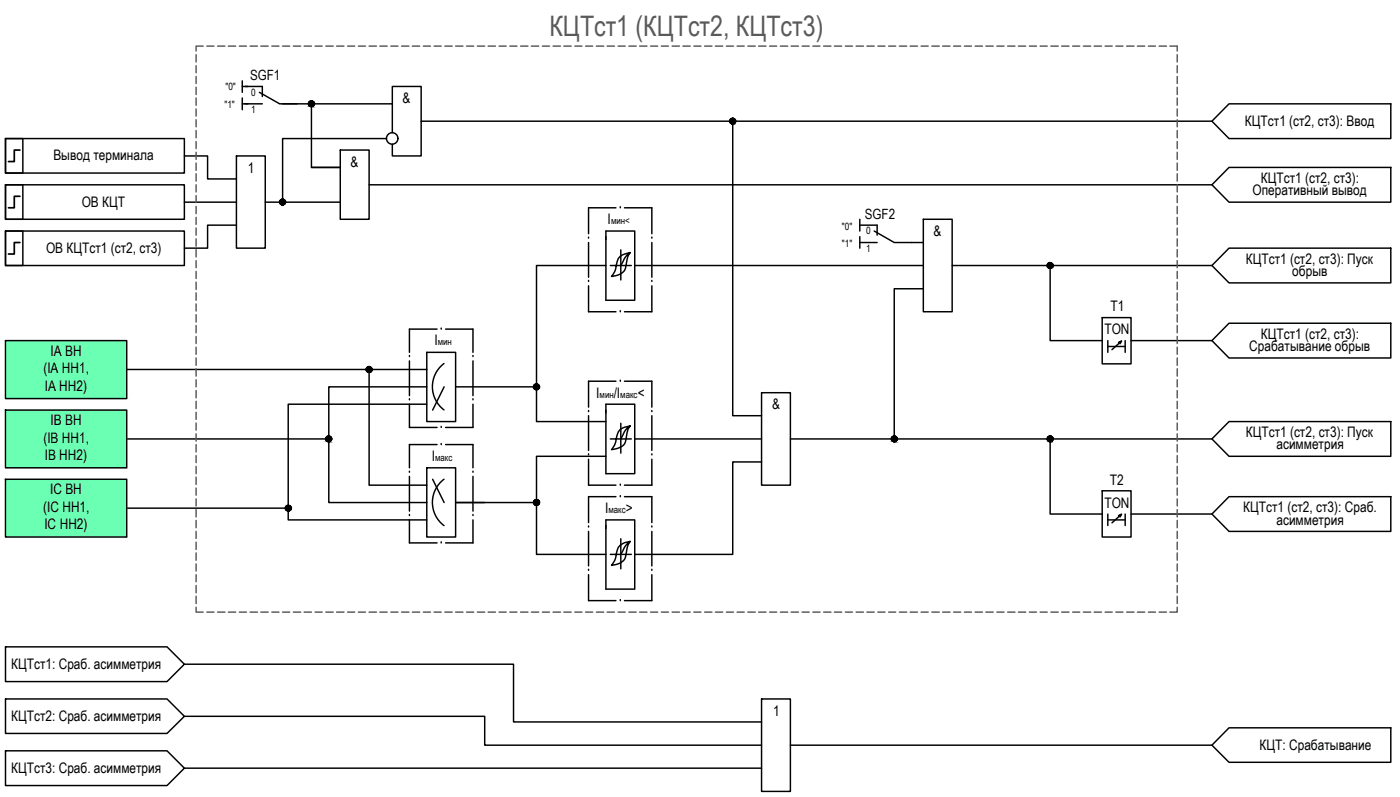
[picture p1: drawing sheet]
<svg xmlns="http://www.w3.org/2000/svg" width="243mm" height="138mm" viewBox="0 0 243 138" stroke-linecap="round" stroke-linejoin="round" font-family="sans-serif">
<!-- layer: 0 -->
<g fill="#6bffb3" stroke="#6bffb3" stroke-width=".17">
<path d="M1 58.9l20.9 10.1v-10.1zM1 58.9l20.9 10.1h-20.9z"/>
<path d="M1 71l20.9 10v-10zM1 71l20.9 10h-20.9z"/>
<path d="M1 83l20.9 9.9v-9.9zM1 83l20.9 9.9h-20.9z"/>
</g>
<g fill="none" stroke="#000" stroke-width=".25">
<path d="M42.4 15h3v1.7M42.4 18h3M44.9 16l3.6 2h3M212.9 18h28v6h-28l-2.9-3zM58.9 26h5v12h-5zM68 23v-8h5v12h-5v-2M106.7 36h-4.7v4.4M107.5 36h.1M108.2 36h4.7v4.4M148.9 39h3.1v1.7M148.9 38v2M151.4 40l3.5 2h3"/>
<path d="M212.9 29h28v6h-28l-2.9-3zM75.7 57h-4.8v4M76.4 57h.1M77.2 57h4.7v4M102 48.7h.1M102 41.2h.1M102 42v6M102 49.5v4.5h4.7M105 41v11h5v-12h-5v1.5M107.5 54h.1M107.5 43.2v5.3M107.5 46h1.9"/>
<path d="M109.2 43.7a5.7 5.7 0 0 0-.8 2.8 2.56 2.56 0 0 1-2.5 1.4 5 5 0 0 0 1.1-2.8 1.7 1.7 0 0 1 1.2-1.1l1-.3a3.4 3.4 0 0 0-1.3 1.7l-.4 .6h-1.8M112.9 48.7h.1M112.9 41.2h.1M112.9 42v6M112.9 49.5v4.5h-4.7M148.9 42h3.1M148.9 41v1.9M212.9 42.9h28v6.1h-28l-2.9-3zM212.9 55.9h28v6.1h-28l-2.9-3.1zM21.9 63.9h52M70.9 69.2h.1M70.9 61.7h.1"/>
<path d="M70.9 62.5v6M70.9 70v4h4.8M75.7 76.9h-4.8v4.1M76.4 76.9h.1M76.4 74h.1M77.2 76.9h4.7v4.1M81.9 69.2h.1M81.9 61.7h.1M81.9 62.5v6M81.9 70v4h-4.7M102 78.7h.1M102 71.2h.1"/>
<path d="M102 71.9v6.1M102 79.5v4.5h4.7M105 71v11h5v-12h-5v1.5M106.7 66h-4.7v4.5M107.5 66h.1M107.5 73.3v5.1M107.5 76h1.9M108.2 66h4.7v4.5M109.2 73.7a5.7 5.7 0 0 0-.8 2.8 2.63 2.63 0 0 1-2.5 1.3 5.1 5.1 0 0 0 1.1-2.6 1.66 1.66 0 0 1 1.2-1.3l1-.2a3 3 0 0 0-1.3 1.6l-.4 .7h-1.8M112.9 78.7h.1M112.9 71.2h.1M112.9 71.9v6.1"/>
<path d="M112.9 79.5v4.5h-4.7M212.9 73h28v6h-28l-2.9-3zM70.9 89.2h.1M70.9 81.7h.1M70.9 82.4v6.1M70.9 90v4h4.8M76.4 94h.1M81.9 89.2h.1M81.9 81.7h.1M81.9 82.4v6.1M81.9 90v4h-4.7M102 98.7h.1"/>
<path d="M102 91.2h.1M102 92v5.9M102 99.5v4.4h4.7M105 91v11h5v-12h-5v1.5M106.7 86h-4.7v4.4M107.5 84h.1M107.5 86h.1M107.5 93.2v5.2M107.5 95.9h1.9M108.2 86h4.7v4.4M109.2 93.7a5.7 5.7 0 0 0-.8 2.8 2.56 2.56 0 0 1-2.5 1.4 5 5 0 0 0 1.1-2.8 2.17 2.17 0 0 1 2.2-1.4 3.4 3.4 0 0 0-1.3 1.7l-.4 .5h-1.8M112.9 98.7h.1"/>
<path d="M112.9 91.2h.1M112.9 92v5.9M112.9 99.5v4.4h-4.7M212.9 86h28v6h-28l-2.9-3zM1 112h27.9l3 3-3 3h-27.9zM107.5 103.9h.1M1 121h27.9l3 3-3 2.9h-27.9zM1 129.9h27.9l3 3-3 3.1h-27.9zM212.9 126h28v5.9h-28l-2.9-2.9z"/>
<circle cx="53.9" cy="17.9" r=".49"/>
<circle cx="48.9" cy="35" r=".49"/>
<circle cx="67.9" cy="24" r=".99"/>
<circle cx="126.9" cy="21" r=".49"/>
<circle cx="181.9" cy="45.9" r=".49"/>
<circle cx="56.9" cy="75.9" r=".49"/>
<circle cx="63.9" cy="63.9" r=".49"/>
<circle cx="92.9" cy="66.9" r=".49"/>
<circle cx="154.9" cy="75.9" r=".49"/>
<circle cx="181.9" cy="75.9" r=".49"/>
<circle cx="49.9" cy="87.9" r=".49"/>
<circle cx="92.9" cy="87" r=".49"/>
</g>
<!-- layer: 0 -->
<g fill="none" stroke="#000" stroke-width=".25">
<path d="M42 18h.9M42 14v2M42 17v2M42 15h.9M49 18h5v11h4.9h-4.9M54 18h14M1 40h3v6h-3zM1 40h30.9v6h-30.9zM1 32h3v6h-3zM1 32h30.9v6h-30.9zM1 24h3v6h-3zM1 24h30.9v6h-30.9z"/>
<path d="M31.9 27h4.1v4h5M31.9 35h9.1M41 27h5v15.9h-5zM41 39h-5v3.9h-4.1M46 35h12.9M63.9 32h146.1M67 24h-18v11M73 21h137M126.9 21v50.9h5M160 38h5v16h-5zM1 58.9h20.9v10.1h-20.9zM105 46h-12.1v21"/>
<path d="M110 46h50M157.9 42h2.1M160 50h-5.1v26h-18M165 46h45M181.9 46v12.9h9M190.9 55h5v8h-5zM191.9 58.9v2.1M191.9 60h3M193.8 59.2l.5-.2-1.7 1.5M194.3 59l-.3 .5M194.9 58.9v2.1M195.9 58.9h14.1"/>
<path d="M1 71h20.9v10h-20.9zM57 76v11h16.9M63.9 63.9v20.1h10M73.9 61h5v12h-5zM73.9 67h-16.9v9h-35.1M73.9 70h-24v17.9h-28M76.9 62.9a5 5 0 0 0 0 8M76.9 67l-1.9 4M78.9 67h14v6h12.1M105 79h-12.1v8h-14h5.1M110 76h21.9M131.9 68h5v16h-5z"/>
<path d="M131.9 79.9h-5v16h-16.9M154.9 76h55.1M181.9 76v13h9M1 83h20.9v9.9h-20.9zM49.9 87.9v2.1h24M73.9 81h5v11.9h-5zM75 83l1.9 4M76.9 82.9a5 5 0 0 0 0 8.1M92.9 87v8.9h12.1M190.9 84.9h5v8h-5zM191.9 89v2M191.9 90h3"/>
<path d="M193.8 89.2l.5-.2-1.7 1.5M194.3 89l-.3 .5M194.9 89v2M195.9 89h14.1M31.9 115h57.1v9.9h42.9M31.9 124h52.1v5h47.9M31.9 132.9h100M131.9 121h5v16h-5zM136.9 129h73.1"/>
</g>
<g fill="#000" stroke="#000" stroke-width=".17">
<path d="M53.8 18.4h.3zM53.9 17.5h.1zM48.6 35.3h.7zM48.6 34.6h.7zM48.8 35.5h.3zM48.9 34.5h.1zM126.9 21.4h.2zM126.9 20.5h.1zM181.5 46.3h.8zM181.8 45.5h.2zM56.6 76.3h.7zM56.8 76.4h.3z"/>
<path d="M56.9 75.5h.1zM63.9 63.5h.1zM92.6 67.3h.7zM92.9 66.5l.1-.1zM154.8 76.4h.2zM154.9 75.5h.1zM181.8 76.4h.3zM181.8 75.5h.2zM49.8 88.5h.3zM49.9 87.5h.1zM92.6 86.6h.7zM92.9 86.5h.1z"/>
<path d="M53.9 17.5h.2zM53.9 17.5h.2z"/>
<path d="M53.9 18.5h.1zM53.8 18.4l.2 .1z"/>
<path d="M53.8 17.5h.3zM53.8 17.5h.3z"/>
<path d="M53.8 17.5h.4zM53.7 17.5h.5z"/>
<path d="M53.8 18.4h.3zM53.8 18.4h.3z"/>
<path d="M53.7 17.5h.5zM53.7 17.5h.5z"/>
<path d="M53.7 18.4h.5zM53.7 18.4h.4z"/>
<path d="M53.7 17.5h.6zM53.7 17.5h.6z"/>
<path d="M53.7 18.4h.5zM53.7 18.4h.5z"/>
<path d="M53.7 17.5l.6 .1zM53.7 17.5l.6 .1z"/>
<path d="M53.7 18.4h.6zM53.7 18.4h.5z"/>
<path d="M53.6 17.6h.7zM53.6 17.6h.7z"/>
<path d="M53.6 18.4h.7zM53.6 18.4h.7z"/>
<path d="M53.6 17.6l.7 .1zM53.6 17.6l.7 .1z"/>
<path d="M53.6 17.7h.8zM53.6 17.7h.8z"/>
<path d="M53.6 18.3h.7zM53.6 18.3h.7z"/>
<path d="M53.6 18.3h.7zM53.6 18.3l.7 .1z"/>
<path d="M53.5 17.7l.9 .1zM53.5 17.7l.9 .1z"/>
<path d="M53.5 17.8h.9zM53.5 17.8h.9z"/>
<path d="M53.5 18.2h.9zM53.5 18.2h.9z"/>
<path d="M53.5 18.2h.9zM53.5 18.2l.8 .1z"/>
<path d="M53.5 17.8h.9zM53.5 17.8h.9z"/>
<path d="M53.5 17.8l1 .1zM53.5 17.8l1 .1z"/>
<path d="M53.5 18.1h.9zM53.5 18.1h.9z"/>
<path d="M53.5 18.1h.9zM53.5 18.1l.9 .1z"/>
<path d="M53.4 17.9h1.1zM53.4 17.9h1.1z"/>
<path d="M53.4 17.9l1.1 .1zM53.4 17.9l1.1 .1z"/>
<path d="M53.4 18h1.1zM53.4 18h1.1z"/>
<path d="M53.4 18l1.1 .1zM53.4 18l1.1 .1z"/>
<path d="M53.4 18.1h1.1zM53.4 18.1h1z"/>
<path d="M48.8 35.5h.2zM48.9 35.5h.1z"/>
<path d="M48.9 34.5h.2zM48.8 34.5h.3z"/>
<path d="M48.8 34.5h.3zM48.8 34.5h.3z"/>
<path d="M48.8 34.5h.4zM48.8 34.5h.4z"/>
<path d="M48.8 35.5h.3zM48.8 35.5h.3z"/>
<path d="M48.7 34.5h.5zM48.7 34.5h.5z"/>
<path d="M48.7 35.4h.5zM48.7 35.4l.4 .1z"/>
<path d="M48.7 34.5l.6 .1zM48.7 34.5l.6 .1z"/>
<path d="M48.7 35.4h.5zM48.7 35.4h.5z"/>
<path d="M48.7 34.6h.6zM48.7 34.6h.6zM48.6 34.6h.7z"/>
<path d="M48.7 35.4h.6zM48.7 35.4h.5z"/>
<path d="M48.6 34.6h.7zM48.6 34.6h.7z"/>
<path d="M48.6 35.3h.7zM48.6 35.3l.7 .1z"/>
<path d="M48.6 34.6l.8 .1zM48.6 34.6l.8 .1z"/>
<path d="M48.6 35.3h.7zM48.6 35.3h.7zM48.6 35.3h.7z"/>
<path d="M48.5 34.7h.9zM48.5 34.7h.9z"/>
<path d="M48.5 34.7l.9 .1zM48.5 34.7l.9 .1z"/>
<path d="M48.5 35.2h.9zM48.5 35.2h.9z"/>
<path d="M48.5 35.2h.9zM48.5 35.2l.8 .1z"/>
<path d="M48.5 34.8h.9zM48.5 34.8h.9z"/>
<path d="M48.5 34.8l.9 .1zM48.5 34.8l.9 .1z"/>
<path d="M48.5 34.9h1zM48.5 34.9h1z"/>
<path d="M48.5 35.1h.9zM48.5 35.1h.9z"/>
<path d="M48.5 35.1l.9 .1zM48.5 35.1l.9 .1z"/>
<path d="M48.5 35.2h.9zM48.5 35.2h.9z"/>
<path d="M48.5 34.9l1 .1zM48.5 34.9l1 .1z"/>
<path d="M48.5 35h1zM48.5 35h1z"/>
<path d="M48.5 35h1zM48.5 35l.9 .1z"/>
<path d="M126.9 21.5h.1zM126.9 21.4l.1 .1z"/>
<path d="M126.9 20.5h.2zM126.9 20.5h.2z"/>
<path d="M126.9 20.5h.2zM126.8 20.5h.3z"/>
<path d="M126.8 20.5h.3zM126.7 20.5h.4z"/>
<path d="M126.8 21.4h.3zM126.8 21.4h.3z"/>
<path d="M126.7 20.5l.5 .1zM126.7 20.5l.5 .1z"/>
<path d="M126.7 21.4h.4zM126.7 21.4h.4z"/>
<path d="M126.7 20.6h.5zM126.6 20.6h.6z"/>
<path d="M126.7 21.4h.5zM126.7 21.4h.4z"/>
<path d="M126.6 20.6h.7zM126.6 20.6h.7z"/>
<path d="M126.6 21.4h.6zM126.6 21.4h.6z"/>
<path d="M126.6 20.6h.7zM126.6 20.6h.7z"/>
<path d="M126.6 21.4h.7zM126.6 21.4h.6z"/>
<path d="M126.6 20.6l.7 .1zM126.6 20.6l.7 .1z"/>
<path d="M126.6 20.7h.8zM126.5 20.7h.9z"/>
<path d="M126.6 21.3h.7zM126.6 21.3h.7z"/>
<path d="M126.6 21.3h.7zM126.6 21.3l.7 .1z"/>
<path d="M126.5 20.7h.9zM126.5 20.7h.9z"/>
<path d="M126.5 21.2h.9zM126.5 21.2l.8 .1z"/>
<path d="M126.5 20.7l.9 .1zM126.5 20.7l.9 .1z"/>
<path d="M126.5 20.8h.9zM126.5 20.8h.9z"/>
<path d="M126.5 20.8l.9 .1zM126.5 20.8l.9 .1z"/>
<path d="M126.5 21.1h.9zM126.5 21.1h.9z"/>
<path d="M126.5 21.1l.9 .1zM126.5 21.1l.9 .1z"/>
<path d="M126.5 21.2h.9zM126.5 21.2h.9z"/>
<path d="M126.5 20.9h.9zM126.5 20.9h.9z"/>
<path d="M126.4 20.9l1 .1zM126.4 20.9l1 .1z"/>
<path d="M126.4 21h1zM126.4 21h1z"/>
<path d="M126.4 21l1 .1zM126.4 21l1 .1z"/>
<path d="M126.5 21.1h.9zM126.5 21.1h.9z"/>
<path d="M181.8 46.5h.2zM181.8 46.5h.2zM181.8 46.5h.3z"/>
<path d="M181.8 45.5h.3zM181.8 45.5h.3z"/>
<path d="M181.8 45.5h.3zM181.8 45.5h.3z"/>
<path d="M181.8 45.5h.3zM181.8 45.5h.3z"/>
<path d="M181.8 46.4h.3zM181.8 46.4l.3 .1z"/>
<path d="M181.7 45.5h.5zM181.7 45.5h.5z"/>
<path d="M181.7 46.4h.4zM181.7 46.4h.4z"/>
<path d="M181.7 45.5l.5 .1zM181.7 45.5l.5 .1z"/>
<path d="M181.7 46.4h.5zM181.7 46.4h.4z"/>
<path d="M181.6 45.6h.7zM181.6 45.6h.7z"/>
<path d="M181.6 46.4h.6zM181.6 46.4h.6z"/>
<path d="M181.6 45.6h.7zM181.6 45.6h.7z"/>
<path d="M181.6 46.3h.7zM181.6 46.3l.6 .1z"/>
<path d="M181.6 45.6l.7 .1zM181.6 45.6l.7 .1z"/>
<path d="M181.5 45.7h.9zM181.5 45.7h.9z"/>
<path d="M181.6 46.3h.7zM181.6 46.3h.7z"/>
<path d="M181.5 45.7h.9zM181.5 45.7h.9z"/>
<path d="M181.5 46.2h.9zM181.5 46.2l.8 .1zM181.5 46.3h.8z"/>
<path d="M181.5 45.7l.9 .1zM181.5 45.8h.9z"/>
<path d="M181.5 45.8h.9zM181.5 45.8h.9z"/>
<path d="M181.5 45.8l.9 .1zM181.5 45.8l.9 .1z"/>
<path d="M181.5 46.1l.9 .1zM181.5 46.1l.9 .1z"/>
<path d="M181.5 46.2h.9zM181.5 46.2h.9z"/>
<path d="M181.5 46.2h.9zM181.5 46.2h.9z"/>
<path d="M181.5 45.9h.9zM181.5 45.9h.9z"/>
<path d="M181.4 45.9l1 .1zM181.4 45.9l1 .1z"/>
<path d="M181.4 46h1zM181.4 46h1z"/>
<path d="M181.4 46l1 .1zM181.4 46l1 .1z"/>
<path d="M181.5 46.1h.9zM181.5 46.1h.9z"/>
<path d="M56.8 76.4l.2 .1zM56.9 76.5h.1z"/>
<path d="M56.9 75.5h.2zM56.8 75.5h.3z"/>
<path d="M56.8 75.5h.3zM56.8 75.5h.3z"/>
<path d="M56.8 75.5h.4zM56.7 75.5h.5z"/>
<path d="M56.8 76.4h.3zM56.8 76.4h.3z"/>
<path d="M56.7 75.5h.5zM56.7 75.5h.5z"/>
<path d="M56.7 76.4h.5zM56.7 76.4h.4z"/>
<path d="M56.7 75.5h.6zM56.7 75.5h.6z"/>
<path d="M56.7 76.4h.5zM56.7 76.4h.5z"/>
<path d="M56.7 75.5l.6 .1zM56.7 75.5l.6 .1z"/>
<path d="M56.6 75.6h.7zM56.6 75.6h.7z"/>
<path d="M56.7 76.3h.6zM56.7 76.3l.5 .1z"/>
<path d="M56.6 75.6l.7 .1zM56.6 75.6l.7 .1z"/>
<path d="M56.6 76.3h.7zM56.6 76.3h.7zM56.6 76.3h.7z"/>
<path d="M56.6 75.7h.8zM56.5 75.7h.9z"/>
<path d="M56.6 76.3h.7zM56.6 76.3h.7z"/>
<path d="M56.5 75.7h.9zM56.5 75.7h.9z"/>
<path d="M56.5 75.7l.9 .1zM56.5 75.7l.9 .1z"/>
<path d="M56.5 76.2h.9zM56.5 76.2h.9z"/>
<path d="M56.5 76.2h.9zM56.5 76.2l.8 .1z"/>
<path d="M56.5 75.8h.9zM56.5 75.8h.9h-.9z"/>
<path d="M56.5 75.8l.9 .1zM56.5 75.8l.9 .1z"/>
<path d="M56.5 75.9h1zM56.5 75.9h1z"/>
<path d="M56.5 76.1h.9zM56.5 76.1h.9z"/>
<path d="M56.5 76.1h.9zM56.5 76.1h.9z"/>
<path d="M56.5 76.1h.9zM56.5 76.1l.9 .1z"/>
<path d="M56.5 75.9l1 .1zM56.5 75.9l1 .1z"/>
<path d="M56.5 76h1zM56.5 76h1z"/>
<path d="M56.5 76h1zM56.5 76l.9 .1z"/>
<path d="M63.9 64.5h.1zM63.9 64.5h.1zM63.9 64.5h.2z"/>
<path d="M63.9 63.5h.2zM63.9 63.5h.2z"/>
<path d="M63.9 63.5h.2zM63.8 63.5h.3z"/>
<path d="M63.8 63.5h.4zM63.8 63.5h.4z"/>
<path d="M63.8 64.5h.3zM63.8 64.5h.3z"/>
<path d="M63.7 63.5h.5zM63.7 63.5h.5z"/>
<path d="M63.7 64.4h.5zM63.7 64.4l.4 .1z"/>
<path d="M63.7 63.5l.5 .1zM63.7 63.5l.5 .1z"/>
<path d="M63.7 64.4h.5zM63.7 64.4h.5z"/>
<path d="M63.6 63.6h.7zM63.6 63.6h.7z"/>
<path d="M63.6 64.4h.6zM63.6 64.4h.6z"/>
<path d="M63.6 64.3h.7zM63.6 64.3h.7z"/>
<path d="M63.6 64.3h.7zM63.6 64.3l.6 .1z"/>
<path d="M63.6 63.6h.7zM63.6 63.6h.7z"/>
<path d="M63.6 63.6h.7zM63.6 63.6h.7z"/>
<path d="M63.6 63.6l.8 .1zM63.6 63.6l.8 .1z"/>
<path d="M63.6 64.3h.7zM63.6 64.3h.7z"/>
<path d="M63.5 63.7h.9zM63.5 63.7h.9z"/>
<path d="M63.5 64.2h.9zM63.5 64.2l.8 .1z"/>
<path d="M63.5 63.7l.9 .1zM63.5 63.7l.9 .1z"/>
<path d="M63.5 63.8h.9zM63.5 63.8h.9z"/>
<path d="M63.5 63.8l1 .1zM63.5 63.8l1 .1z"/>
<path d="M63.5 64.1l.9 .1zM63.5 64.1l.9 .1z"/>
<path d="M63.5 64.2h.9zM63.5 64.2h.9z"/>
<path d="M63.5 64.2h.9zM63.5 64.2h.9z"/>
<path d="M63.5 63.9h1zM63.5 63.9h1z"/>
<path d="M63.4 63.9h1.1zM63.4 63.9h1.1z"/>
<path d="M63.4 63.9l1.1 .1zM63.4 63.9l1.1 .1z"/>
<path d="M63.4 64l1.1 .1zM63.4 64l1.1 .1z"/>
<path d="M63.5 64.1h1zM63.5 64.1h.9z"/>
<path d="M92.9 67.5h.1zM92.9 67.5h.1zM92.9 67.5h.2z"/>
<path d="M92.9 66.5h.2zM92.9 66.5h.2z"/>
<path d="M92.9 66.5h.2zM92.8 66.5h.3z"/>
<path d="M92.8 66.5h.4zM92.8 66.5h.4z"/>
<path d="M92.8 67.4h.3zM92.8 67.4l.3 .1z"/>
<path d="M92.7 66.5h.5zM92.7 66.5h.5z"/>
<path d="M92.7 67.4h.5zM92.7 67.4h.4z"/>
<path d="M92.7 66.5l.5 .1zM92.7 66.5l.5 .1z"/>
<path d="M92.7 67.4h.5zM92.7 67.4h.5z"/>
<path d="M92.6 66.6h.7zM92.6 66.6h.7z"/>
<path d="M92.6 67.4h.6zM92.6 67.4h.6z"/>
<path d="M92.6 66.6h.7zM92.6 66.6h.7z"/>
<path d="M92.6 67.3h.7zM92.6 67.3l.6 .1z"/>
<path d="M92.6 66.6l.7 .1zM92.6 66.7h.7z"/>
<path d="M92.6 66.7h.8zM92.6 66.7h.8z"/>
<path d="M92.6 67.3h.7zM92.6 67.3h.7z"/>
<path d="M92.5 66.7h.9zM92.5 66.7h.9z"/>
<path d="M92.5 67.2h.9zM92.5 67.2l.8 .1zM92.6 67.3h.7z"/>
<path d="M92.5 66.7l.9 .1zM92.5 66.7l.9 .1z"/>
<path d="M92.5 66.8h.9zM92.5 66.8h.9z"/>
<path d="M92.5 66.8l1 .1zM92.5 66.8l1 .1z"/>
<path d="M92.5 67.1l.9 .1zM92.5 67.1l.9 .1z"/>
<path d="M92.5 67.2h.9zM92.5 67.2h.9z"/>
<path d="M92.5 67.2h.9zM92.5 67.2h.9z"/>
<path d="M92.5 66.9h1zM92.5 66.9h1z"/>
<path d="M92.4 66.9l1.1 .1zM92.4 66.9l1.1 .1z"/>
<path d="M92.4 67h1.1zM92.4 67h1.1z"/>
<path d="M92.4 67l1.1 .1zM92.4 67l1.1 .1z"/>
<path d="M92.5 67.1h1zM92.5 67.1h.9z"/>
<path d="M154.8 76.4l.2 .1zM154.9 76.5h.1z"/>
<path d="M154.9 75.5h.1zM154.8 75.5h.2z"/>
<path d="M154.8 75.5h.3zM154.8 75.5h.3z"/>
<path d="M154.8 75.5h.3zM154.7 75.5h.4z"/>
<path d="M154.8 76.4h.3zM154.8 76.4h.2z"/>
<path d="M154.7 75.5h.5zM154.7 75.5h.5z"/>
<path d="M154.7 76.4h.4zM154.7 76.4h.4z"/>
<path d="M154.7 75.5h.5zM154.7 75.5h.5z"/>
<path d="M154.7 76.4h.5zM154.7 76.4h.4z"/>
<path d="M154.7 75.5l.6 .1zM154.7 75.5l.6 .1z"/>
<path d="M154.7 76.3h.5zM154.7 76.3l.5 .1z"/>
<path d="M154.6 75.6h.7zM154.6 75.6h.7z"/>
<path d="M154.6 76.3h.7zM154.6 76.3h.6z"/>
<path d="M154.6 75.6l.7 .1zM154.6 75.6l.7 .1zM154.5 75.7h.8zM154.5 75.7h.8z"/>
<path d="M154.6 76.3h.7zM154.6 76.3h.7z"/>
<path d="M154.5 75.7h.9zM154.5 75.7h.9z"/>
<path d="M154.5 76.2l.8 .1zM154.5 76.2l.8 .1z"/>
<path d="M154.5 76.3h.8zM154.5 76.3h.8z"/>
<path d="M154.5 75.7l.9 .1zM154.5 75.7l.9 .1z"/>
<path d="M154.5 75.8h.9zM154.5 75.8h.9h-.9z"/>
<path d="M154.5 76.1l.9 .1zM154.5 76.1l.9 .1z"/>
<path d="M154.5 76.2h.9zM154.5 76.2h.8z"/>
<path d="M154.5 75.8l.9 .1zM154.5 75.8l.9 .1z"/>
<path d="M154.5 75.9h.9zM154.5 75.9h.9z"/>
<path d="M154.5 75.9l.9 .1zM154.5 75.9l.9 .1z"/>
<path d="M154.5 76h.9zM154.5 76h.9z"/>
<path d="M154.5 76l.9 .1zM154.5 76l.9 .1z"/>
<path d="M154.5 76.1h.9zM154.5 76.1h.9z"/>
<path d="M154.5 76.1h.9zM154.5 76.1h.9z"/>
<path d="M181.8 76.5h.2zM181.8 76.4l.2 .1z"/>
<path d="M181.8 75.5h.3zM181.8 75.5h.3z"/>
<path d="M181.8 75.5h.3zM181.8 75.5h.3z"/>
<path d="M181.8 75.5h.3zM181.7 75.5h.4z"/>
<path d="M181.8 76.4h.3zM181.8 76.4h.3z"/>
<path d="M181.7 75.5h.5zM181.7 75.5h.5z"/>
<path d="M181.7 76.4h.4zM181.7 76.4h.4z"/>
<path d="M181.7 75.5h.5zM181.6 75.5h.6z"/>
<path d="M181.7 76.4h.5zM181.7 76.4h.4z"/>
<path d="M181.6 75.5l.7 .1zM181.6 75.5l.7 .1z"/>
<path d="M181.6 76.3h.6zM181.6 76.3l.6 .1z"/>
<path d="M181.6 75.6h.7zM181.6 75.6h.7z"/>
<path d="M181.6 76.3h.7zM181.6 76.3h.6z"/>
<path d="M181.6 75.6l.7 .1zM181.6 75.6l.7 .1z"/>
<path d="M181.5 75.7h.9zM181.5 75.7h.9z"/>
<path d="M181.5 76.3h.8zM181.5 76.3h.8z"/>
<path d="M181.6 76.3h.7zM181.6 76.3h.7z"/>
<path d="M181.5 75.7h.9zM181.5 75.7h.9z"/>
<path d="M181.5 76.2h.9zM181.5 76.2l.8 .1z"/>
<path d="M181.5 75.7l.9 .1zM181.5 75.8h.9z"/>
<path d="M181.5 75.8h.9zM181.5 75.8h.9z"/>
<path d="M181.5 75.8l.9 .1zM181.5 75.8l.9 .1z"/>
<path d="M181.5 76.1h.9zM181.5 76.1h.9z"/>
<path d="M181.5 76.1l.9 .1zM181.5 76.1l.9 .1z"/>
<path d="M181.5 76.2h.9zM181.5 76.2h.9z"/>
<path d="M181.5 75.9h.9zM181.5 75.9h.9z"/>
<path d="M181.4 75.9l1 .1zM181.4 75.9l1 .1z"/>
<path d="M181.4 76h1zM181.4 76h1z"/>
<path d="M181.4 76l1 .1zM181.4 76l1 .1z"/>
<path d="M181.5 76.1h.9zM181.5 76.1h.9z"/>
<path d="M49.8 88.5h.2zM49.9 88.5h.1z"/>
<path d="M49.9 87.5h.2zM49.8 87.5h.3z"/>
<path d="M49.8 87.5h.3zM49.8 87.5h.3z"/>
<path d="M49.8 87.5h.3zM49.8 87.5h.3z"/>
<path d="M49.8 88.4h.3zM49.8 88.4l.3 .1z"/>
<path d="M49.8 87.5h.4zM49.7 87.5h.5z"/>
<path d="M49.8 88.4h.3zM49.8 88.4h.3z"/>
<path d="M49.7 87.5l.5 .1zM49.7 87.5l.5 .1z"/>
<path d="M49.7 88.4h.5zM49.7 88.4h.4z"/>
<path d="M49.7 87.6h.6zM49.6 87.6h.7z"/>
<path d="M49.7 88.4h.5zM49.7 88.4h.5z"/>
<path d="M49.6 87.6h.7zM49.6 87.6h.7z"/>
<path d="M49.6 88.3h.7zM49.6 88.3l.6 .1z"/>
<path d="M49.6 87.6l.8 .1zM49.6 87.6l.8 .1z"/>
<path d="M49.6 88.3h.7zM49.6 88.3h.7z"/>
<path d="M49.6 87.7h.8zM49.6 87.7h.8z"/>
<path d="M49.6 87.7h.8zM49.6 87.7h.8z"/>
<path d="M49.6 88.2l.8 .1zM49.6 88.2l.8 .1z"/>
<path d="M49.6 88.3h.8zM49.6 88.3h.7z"/>
<path d="M49.5 87.7l.9 .1zM49.5 87.7l.9 .1z"/>
<path d="M49.5 87.8h.9zM49.5 87.8h.9z"/>
<path d="M49.5 88.2h.9zM49.5 88.2h.9z"/>
<path d="M49.5 88.2h.9zM49.5 88.2h.9z"/>
<path d="M49.5 87.8l.9 .1zM49.5 87.8l.9 .1z"/>
<path d="M49.5 87.9h.9zM49.5 87.9h.9z"/>
<path d="M49.5 87.9h.9zM49.5 87.9h.9z"/>
<path d="M49.5 87.9l.9 .1zM49.5 87.9l.9 .1z"/>
<path d="M49.5 88l.9 .1zM49.5 88l.9 .1z"/>
<path d="M49.5 88.1h.9zM49.5 88.1h.9z"/>
<path d="M49.5 88.1h.9zM49.5 88.1l.9 .1z"/>
<path d="M92.9 87.4h.1zM92.9 87.4h.1zM92.9 87.4h.2z"/>
<path d="M92.9 86.5h.2zM92.9 86.5h.2z"/>
<path d="M92.9 86.5h.2zM92.8 86.5h.3z"/>
<path d="M92.8 86.5h.4zM92.8 86.5h.4z"/>
<path d="M92.8 87.4h.3zM92.8 87.4h.3z"/>
<path d="M92.7 86.5h.5zM92.7 86.5h.5z"/>
<path d="M92.7 87.4h.5zM92.7 87.4h.4z"/>
<path d="M92.7 86.5l.5 .1zM92.7 86.5l.5 .1z"/>
<path d="M92.7 87.4h.5zM92.7 87.4h.5z"/>
<path d="M92.6 86.6h.7zM92.6 86.6h.7z"/>
<path d="M92.6 87.4h.6zM92.6 87.4h.6z"/>
<path d="M92.6 86.6h.7zM92.6 86.6h.7zM92.6 86.6h.7z"/>
<path d="M92.6 87.4h.7zM92.6 87.4h.6z"/>
<path d="M92.6 86.6l.8 .1zM92.6 86.6l.8 .1z"/>
<path d="M92.6 87.3h.7zM92.6 87.3h.7z"/>
<path d="M92.6 87.3h.7zM92.6 87.3l.7 .1z"/>
<path d="M92.5 86.7h.9zM92.5 86.7h.9z"/>
<path d="M92.5 87.2h.9zM92.5 87.2l.8 .1z"/>
<path d="M92.5 86.7l.9 .1zM92.5 86.7l.9 .1z"/>
<path d="M92.5 86.8h.9zM92.5 86.8h.9z"/>
<path d="M92.5 86.8h1zM92.5 86.8h1z"/>
<path d="M92.5 87.1h.9zM92.5 87.1h.9z"/>
<path d="M92.5 87.1l.9 .1zM92.5 87.1l.9 .1z"/>
<path d="M92.5 87.2h.9zM92.5 87.2h.9z"/>
<path d="M92.5 86.8l1 .1zM92.5 86.8l1 .1h-1.1z"/>
<path d="M92.4 86.9l1.1 .1zM92.4 86.9l1.1 .1z"/>
<path d="M92.4 87h1.1zM92.4 87h1.1z"/>
<path d="M92.4 87l1.1 .1zM92.4 87l1.1 .1z"/>
<path d="M92.5 87.1h1zM92.5 87.1h.9z"/>
</g>
<!-- layer: 0 -->
<path d="M3.5 34h-1v2h-1M3.5 26h-1v2h-1M3.5 42h-1v2h-1" fill="none" stroke="#000" stroke-width=".3"/>
<g fill="none" stroke="#58595b" stroke-width=".25">
<path d="M34 9.5v1.2M34 11.4v1.2M34 13.2v1.3M34 15.1v1.3M34 17v1.2M34 18.9v1.2M35.2 8h-1.2v.8M35.8 8h1.3M37.7 8h1.3M39.6 8h1.2M41.5 8h1.2M43.3 8h1.3"/>
<path d="M45.2 8h1.3M47.1 8h1.2M49 8h1.2M50.8 8h1.3M52.7 8h1.3M54.6 8h1.2M56.5 8h1.2M58.3 8h1.3M60.2 8h1.2M62.1 8h1.2M63.9 8h1.3M65.8 8h1.3"/>
<path d="M67.7 8h1.2M69.6 8h1.2M71.4 8h1.3M73.3 8h1.3M75.2 8h1.2M77.1 8h1.2M78.9 8h1.3M80.8 8h1.3M82.7 8h1.3M84.6 8h1.2M86.5 8h1.2M88.3 8h1.3"/>
<path d="M90.2 8h1.3M92.1 8h1.2M94 8h1.2M95.8 8h1.3M97.7 8h1.3M99.6 8h1.2M101.5 8h1.2M103.3 8h1.3M105.2 8h1.2M107.1 8h1.2M108.9 8h1.3M110.8 8h1.3"/>
<path d="M112.7 8h1.2M114.6 8h1.2M116.4 8h1.3M118.3 8h1.3M120.2 8h1.2M122.1 8h1.2M123.9 8h1.3M125.8 8h1.3M127.7 8h1.2M129.6 8h1.2M131.4 8h1.3M133.3 8h1.3"/>
<path d="M135.2 8h1.3M137.1 8h1.2M139 8h1.2M140.8 8h1.2M142.7 8h1.3M144.5 8h1.3M146.5 8h1.2M148.3 8h1.3M150.2 8h1.2M152.1 8h1.2M153.9 8h1.3M155.8 8h1.3"/>
<path d="M157.7 8h1.2M159.6 8h1.2M161.4 8h1.3M163.3 8h1.3M165.2 8h1.2M167.1 8h1.2M168.9 8h1.3M170.8 8h1.3M172.7 8h1.2M174.6 8h1.2M176.4 8h1.3M178.3 8h1.3"/>
<path d="M180.2 8h1.2M182.1 8h1.2M183.9 8h1.3M185.8 8h1.2M187.7 8h1.3M189.5 8h1.3M191.5 8h1.2M193.3 8h1.2M195.2 8h1.2M197 8h1.3M198.9 8h1.3M200.8 8h1.3"/>
<path d="M202.7 8h1.2v.8M203.9 9.5v1.2M203.9 11.4v1.2M203.9 13.2v1.3M203.9 15.1v1.3M203.9 17v1.2M203.9 18.9v1.2M34 20.7v1.2M34 22.6v1.3M34 24.5v1.2M34 26.4v1.2M34 28.2v1.3"/>
<path d="M34 30.1v1.2M34 32v1.2M34 33.8v1.3M34 35.7v1.3M34 37.6v1.2M34 39.5v1.2M203.9 20.7v1.2M203.9 22.6v1.3M203.9 24.5v1.2M203.9 26.4v1.2M203.9 28.2v1.3M203.9 30.1v1.2"/>
<path d="M203.9 32v1.2M203.9 33.8v1.3M203.9 35.7v1.3M203.9 37.6v1.2M203.9 39.5v1.2M34 41.3v1.3M34 43.2v1.3M34 45.1v1.2M34 47v1.2M34 48.8v1.3M34 50.7v1.3M34 52.6v1.2"/>
<path d="M34 54.5v1.2M34 56.3v1.3M34 58.2v1.3M203.9 41.3v1.3M203.9 43.2v1.3M203.9 45.1v1.2M203.9 47v1.2M203.9 48.8v1.3M203.9 50.7v1.3M203.9 52.6v1.2M203.9 54.5v1.2M203.9 56.3v1.3"/>
<path d="M203.9 58.2v1.3M34 60.1v1.2M34 62v1.2M34 63.8v1.3M34 65.7v1.3M34 67.6v1.3M34 69.4v1.3M34 71.4v1.2M34 73.2v1.2M34 75.1v1.2M34 76.9v1.3M34 78.8v1.3"/>
<path d="M203.9 60.1v1.2M203.9 62v1.2M203.9 63.8v1.3M203.9 65.7v1.3M203.9 67.6v1.3M203.9 69.4v1.3M203.9 71.4v1.2M203.9 73.2v1.2M203.9 75.1v1.2M203.9 76.9v1.3M203.9 78.8v1.3M34 80.7v1.3"/>
<path d="M34 82.6v1.2M34 84.5v1.2M34 86.3v1.3M34 88.2v1.3M34 90.1v1.2M34 92v1.2M34 93.8v1.3M34 95.7v1.3M34 97.6v1.2M34 99.5v1.2M203.9 80.7v1.3M203.9 82.6v1.2"/>
<path d="M203.9 84.5v1.2M203.9 86.3v1.3M203.9 88.2v1.3M203.9 90.1v1.2M203.9 92v1.2M203.9 93.8v1.3M203.9 95.7v1.3M203.9 97.6v1.2M203.9 99.5v1.2M34 105.1v.8h1.2M34 101.3v1.3M34 103.2v1.3"/>
<path d="M35.8 105.9h1.3M37.7 105.9h1.3M39.6 105.9h1.2M41.5 105.9h1.2M43.3 105.9h1.3M45.2 105.9h1.3M47.1 105.9h1.2M49 105.9h1.2M50.8 105.9h1.3M52.7 105.9h1.3M54.6 105.9h1.2M56.5 105.9h1.2"/>
<path d="M58.3 105.9h1.3M60.2 105.9h1.2M62.1 105.9h1.2M63.9 105.9h1.3M65.8 105.9h1.3M67.7 105.9h1.2M69.6 105.9h1.2M71.4 105.9h1.3M73.3 105.9h1.3M75.2 105.9h1.2M77.1 105.9h1.2M78.9 105.9h1.3"/>
<path d="M80.8 105.9h1.3M82.7 105.9h1.3M84.6 105.9h1.2M86.5 105.9h1.2M88.3 105.9h1.3M90.2 105.9h1.3M92.1 105.9h1.2M94 105.9h1.2M95.8 105.9h1.3M97.7 105.9h1.3M99.6 105.9h1.2M101.5 105.9h1.2"/>
<path d="M103.3 105.9h1.3M105.2 105.9h1.2M107.1 105.9h1.2M108.9 105.9h1.3M110.8 105.9h1.3M112.7 105.9h1.2M114.6 105.9h1.2M116.4 105.9h1.3M118.3 105.9h1.3M120.2 105.9h1.2M122.1 105.9h1.2M123.9 105.9h1.3"/>
<path d="M125.8 105.9h1.3M127.7 105.9h1.2M129.6 105.9h1.2M131.4 105.9h1.3M133.3 105.9h1.3M135.2 105.9h1.3M137.1 105.9h1.2M139 105.9h1.2M140.8 105.9h1.2M142.7 105.9h1.3M144.5 105.9h1.3M146.5 105.9h1.2"/>
<path d="M148.3 105.9h1.3M150.2 105.9h1.2M152.1 105.9h1.2M153.9 105.9h1.3M155.8 105.9h1.3M157.7 105.9h1.2M159.6 105.9h1.2M161.4 105.9h1.3M163.3 105.9h1.3M165.2 105.9h1.2M167.1 105.9h1.2M168.9 105.9h1.3"/>
<path d="M170.8 105.9h1.3M172.7 105.9h1.2M174.6 105.9h1.2M176.4 105.9h1.3M178.3 105.9h1.3M180.2 105.9h1.2M182.1 105.9h1.2M183.9 105.9h1.3M185.8 105.9h1.2M187.7 105.9h1.3M189.5 105.9h1.3M191.5 105.9h1.2"/>
<path d="M193.3 105.9h1.2M195.2 105.9h1.2M197 105.9h1.3M198.9 105.9h1.3M200.8 105.9h1.3M203.9 105.1v.8h-1.2M203.9 101.3v1.3M203.9 103.2v1.3"/>
</g>
<text font-size="4.9" fill="#58595b" x="95.2" y="6.2">КЦТст1 (КЦТст2, КЦТст3)</text>
<g font-size="2.5">
<text x="69.7" y="17.9">&amp;</text>
<text x="215.7" y="21.7">КЦТст1 (ст2, ст3): Ввод</text>
<text x="9.2" y="27.7">Вывод терминала</text>
<text x="42.9" y="29.9">1</text>
<text x="60.7" y="28.9">&amp;</text>
<text x="14.2" y="35.8">ОВ КЦТ</text>
<text x="217" y="33.8">Оперативный вывод</text>
<text x="218.4" y="31.7">КЦТст1 (ст2, ст3):</text>
<text x="105.3" y="38.8">I</text>
<text x="161.7" y="40.9">&amp;</text>
<text x="8" y="43.8">ОВ КЦТст1 (ст2, ст3)</text>
<text x="215.8" y="45.7">КЦТст1 (ст2, ст3): Пуск</text>
<text x="223.9" y="47.8">обрыв</text>
<text x="192.4" y="53.9">T1</text>
<text x="75.3" y="59.8">I</text>
<text x="191.3" y="57.8">TON</text>
<text x="218.4" y="58.7">КЦТст1 (ст2, ст3):</text>
<text x="7.5" y="64.6">(IA НН1,</text>
<text x="8.7" y="61.6">IA ВН</text>
<text x="216.4" y="60.8">Срабатывание обрыв</text>
<text x="7.8" y="67.6">IA НН2)</text>
<text x="103.3" y="68.8">I</text>
<text x="106.3" y="68.8">/I</text>
<text x="110.5" y="68.8">&lt;</text>
<text x="133.8" y="70.8">&amp;</text>
<text x="7.5" y="76.6">(IB НН1,</text>
<text x="8.7" y="73.6">IB ВН</text>
<text x="215.8" y="75.7">КЦТст1 (ст2, ст3): Пуск</text>
<text x="221.1" y="77.8">асимметрия</text>
<text x="7.8" y="79.6">IB НН2)</text>
<text x="74.8" y="79.8">I</text>
<text x="192.3" y="83.9">T2</text>
<text x="7.5" y="88.6">(IC НН1,</text>
<text x="8.7" y="85.6">IC ВН</text>
<text x="104.8" y="88.8">I</text>
<text x="108.4" y="88.8">&gt;</text>
<text x="191.3" y="87.9">TON</text>
<text x="215.4" y="88.7">КЦТст1 (ст2, ст3): Сраб.</text>
<text x="7.7" y="91.6">IC НН2)</text>
<text x="221.1" y="90.8">асимметрия</text>
<text x="1.9" y="115.7">КЦТст1: Сраб. асимметрия</text>
<text x="1.9" y="124.7">КЦТст2: Сраб. асимметрия</text>
<text x="134" y="123.8">1</text>
<text x="218.2" y="129.7">КЦТ: Срабатывание</text>
<text x="1.9" y="133.7">КЦТст3: Сраб. асимметрия</text>
</g>
<g font-size="2.4">
<text x="43.3" y="13.9">SGF1</text>
<text x="149.8" y="37.8">SGF2</text>
</g>
<g font-size="1.7">
<text x="39.1" y="15.6">&quot;0&quot;</text>
<text x="43.5" y="16.6">0</text>
<text x="38.9" y="18.7">&quot;1&quot;</text>
<text x="43.5" y="19.6">1</text>
<text x="105.9" y="38.8">мин&lt;</text>
<text x="145.9" y="39.7">&quot;0&quot;</text>
<text x="150.1" y="40.6">0</text>
<text x="145.9" y="42.7">&quot;1&quot;</text>
<text x="150.1" y="43.6">1</text>
<text x="75.8" y="59.8">мин</text>
<text x="103.9" y="68.8">мин макс</text>
<text x="75.4" y="79.8">макс</text>
<text x="105.4" y="88.8">макс</text>
</g>
</svg>
